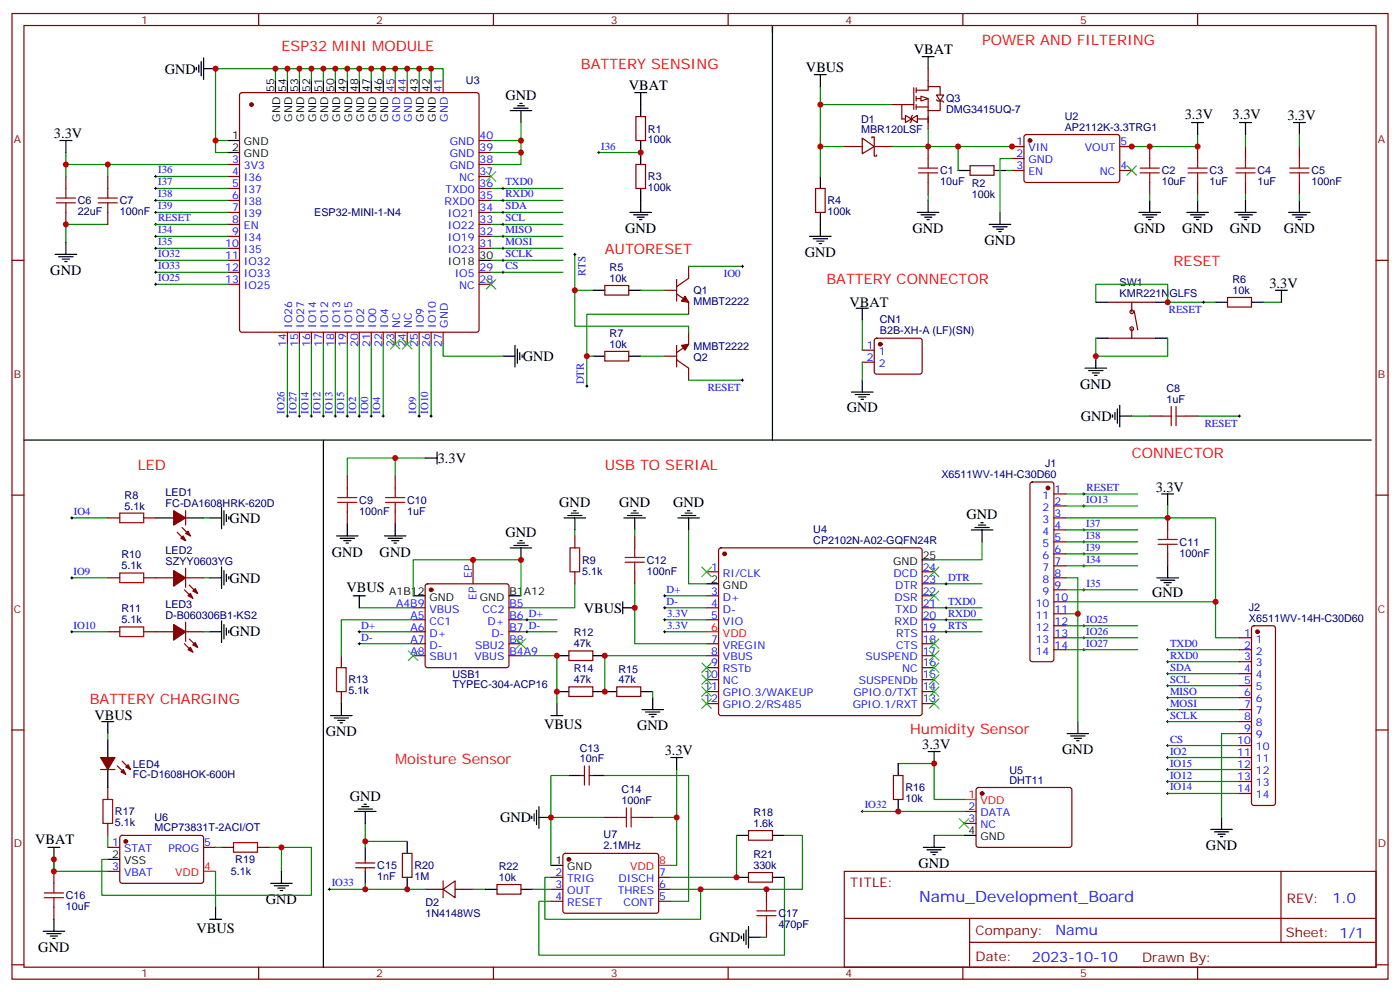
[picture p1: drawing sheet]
<svg xmlns="http://www.w3.org/2000/svg" width="412mm" height="292mm" viewBox="0 0 412 292" stroke-linecap="round" stroke-linejoin="round" font-family="sans-serif">
<g fill="none" stroke="#870000" stroke-width=".35">
<path d="M3.5 4h405.4v284.3h-405.4zM7.1 7.5h398.2v277.3h-398.2zM76.2 4v3.5M145.3 4v3.5M214.5 4v3.5M283.6 4v3.5M352.8 4v3.5M70.8 27.5l.5-.2h69.1l.5 .2 .2 .5v69.1l-.2 .5-.5 .2h-69.1l-.5-.2-.2-.5v-69.1zM116.4 23.7v3.6M119.9 23.7v3.6M130.5 23.7v3.6M187.3 34.3h2.8v7.1h-2.8z"/>
<path d="M262.8 30.8h6.4M265.6 30.8v4.2h1.1M266.7 34l1.8 1-1.8 1.1zM268.5 35l1.7-1v2.1zM268.8 34l-.3 .3v1.4l-.4 .4M269.2 25.9v6.3M269.9 29h3.5v3.6M269.9 26.6h3.5v-1.1h3.5v2.5M269.9 25.9v1.4M269.9 28.3v1.4M269.9 30.8v1.4M269.9 31.5h3.5"/>
<path d="M270.2 35h3.2M273.4 20.2v3.5M273.4 32.6v5.3M275.9 28h2.1l-1.1 1.7zM275.9 29.4l.3 .3h1.4l.4 .4M276.9 29.7v2.9h-3.5M301.9 39.8l.4-.2 27.1 .1 .4 .6v13l-.7 .4h-27l-.5-.7v-12.7zM19.4 52v3.5M31.7 52v3.5M67 48.4h3.6M67 52h3.6M67 55.5h3.6"/>
<path d="M67 59h3.6M141.1 41.4h3.5M141.1 44.9h3.5M141.1 48.4h3.5M141.1 52h3.5M141.1 55.5h3.5M141.1 59h3.5M187.3 48.4h2.8v7.1h-2.8zM240.2 55.5h2.9v7h-2.9zM248.7 43.1h5.3M254 40.7l3.5 2.4-3.5 2.2zM256.8 40.7v-.4h.7v5.7h.7v-.4"/>
<path d="M257.5 43.1h5.3M273.4 43.1v3.6M273.4 53.7v3.6M285.8 48.8h7v2.8h-7zM298.1 43.1h3.5M298.1 46.7h3.5M298.1 50.2h3.5M329.8 43.1h3.6M329.8 50.2h3.6M338.7 43.1v3.6M338.7 53.7v3.6M352.8 43.1v3.6"/>
<path d="M352.8 53.7v3.6M366.9 43.1v3.6M366.9 53.7v3.6M382.8 43.1v3.6M382.8 53.7v3.6M3.5 76.7h3.6M19.4 62.5v3.6M31.7 62.5v3.6M67 76.7h3.6M67 62.5h3.6M67 66.1h3.6M67 69.6h3.6"/>
<path d="M67 73.1h3.6M141.1 62.5h3.5M141.1 66.1h3.5M141.1 69.6h3.5M141.1 73.1h3.5M202.8 78.4v3.6l-3.5 2.4M405.3 76.7h3.6M67 80.2h3.6M67 83.7h3.6M84.7 97.8v3.6M88.2 97.8v3.6M91.7 97.8v3.6"/>
<path d="M95.2 97.8v3.6M98.8 97.8v3.6M102.3 97.8v3.6M105.8 97.8v3.6M109.4 97.8v3.6M112.9 97.8v3.6M116.4 97.8v3.6M119.9 97.8v3.6M123.5 97.8v3.6M127 97.8v3.6M130.5 97.8v3.6M141.1 80.2h3.5"/>
<path d="M141.1 83.7h3.5M178.2 84.1h7v2.8h-7zM195.8 85.5h3.5M199.3 86.5l3.5 2.5v3.5M199.3 82.3v6.4M202.8 97.8v3.6l-3.5 2.4M257.8 99.8l.4-.2h12.7l.5 .2 .2 .5v9.4l-.7 .5-12.9-.1-.5-.6v-9.2zM326.3 89h14.1M326.3 99.6h14.1M333.4 89v2.8M333.4 96.8v2.8M334.1 91.5l1 5.6"/>
<path d="M361.6 87.6h7.1v2.8h-7.1zM178.2 103.5h7v2.8h-7zM195.8 104.9h3.5M199.3 105.9l3.5 2.5v3.5M199.3 101.7v6.4M254 103.1h3.5M254 106.6h3.5M338.7 122.5h3.5M349.2 122.5h3.6M3.5 145.8h3.6M31.7 152.5h3.6M42.3 152.5h3.6"/>
<path d="M52.2 156.7l2.5 2.5M53.6 155.3l2.5 2.5M54.7 150.4v4.2M102.3 140.2v3.5M102.3 150.7v3.6M116.4 140.2v3.5M116.4 150.7v3.6M169.3 157.8v3.5M187 157.8v3.5M303.6 142.1l.5-.2h5.6l.5 .2 .2 .5v51.5l-.2 .5-.5 .2h-5.6l-.5-.2-.2-.5v-51.5zM310.4 152.5h3.6M310.4 145.5h3.6"/>
<path d="M310.4 149h3.6M310.4 156h3.6M310.4 159.6h3.6M344 152.5v3.5M405.3 145.8h3.6M31.7 170.1h3.6M42.3 170.1h8.9M54.3 173.7l2.5 2.4M54.7 167.3v5.7M54.7 170.1h5.3M55.7 172.3l2.5 2.4M121.7 179h3.5"/>
<path d="M125.5 172.1l.4-.2h23.3l.5 .2 .2 .5v23.3l-.2 .5-.5 .2h-23.3l-.5-.2-.2-.5v-23.3zM139.3 164.9v7M149.9 179h3.6M169.3 168.4v3.5M187 168.4v3.5M208.1 168.4h3.6M208.1 175.4h3.6M208.1 179h3.6M211.9 161.5l.5-.2h58.5l.5 .2 .2 .5v48l-.2 .5-.5 .2h-58.5l-.5-.2-.2-.5v-48zM271.6 168.4h3.6M271.6 175.4h3.6M271.6 179h3.6"/>
<path d="M271.6 171.9h3.6M310.4 170.1h3.6M310.4 163.1h3.6M310.4 166.6h3.6M310.4 173.7h3.6M310.4 177.2h3.6M344 163.1v3.5M31.7 186h3.6M42.3 186h8.9M54.3 189.5l2.5 2.5M54.7 186h5.3M54.7 183.2v5.6"/>
<path d="M55.7 188.1l2.5 2.5M100.5 193.1v3.5M121.7 182.5h3.5M121.7 189.5h3.5M121.7 193.1h3.5M121.7 186h3.5M149.9 182.5h3.6M149.9 189.5h3.6M149.9 193.1h3.6M149.9 186h3.6M167.6 191.7h7v2.8h-7zM208.1 182.5h3.6"/>
<path d="M208.1 189.5h3.6M208.1 193.1h3.6M208.1 196.6h3.6M271.6 182.5h3.6M271.6 189.5h3.6M271.6 193.1h3.6M271.6 196.6h3.6M271.6 186h3.6M310.4 180.7h3.6M310.4 184.3h3.6M310.4 187.8h3.6M310.4 191.3h3.6"/>
<path d="M365.1 187.8h3.6M365.1 191.3h3.6M365.1 194.8h3.6M365.1 198.4h3.6M368.9 184.5l.5-.2h5.6l.5 .2 .2 .5v51.5l-.2 .5-.5 .2h-5.6l-.5-.3-.2-.4v-51.5zM3.5 214.9h3.6M100.5 203.7v3.5M167.6 202.2h7v2.9h-7zM181.7 202.2h7v2.9h-7zM208.1 200.1h3.6M208.1 203.7h3.6M208.1 207.2h3.6"/>
<path d="M271.6 200.1h3.6M271.6 203.7h3.6M271.6 207.2h3.6M365.1 201.9h3.6M365.1 205.4h3.6M365.1 209h3.6M365.1 212.5h3.6M365.1 216h3.6M365.1 219.5h3.6M405.3 214.9h3.6M29.6 226.6h4.3M31.7 231.9v3.5"/>
<path d="M34.6 225.5l2.4 2.5M36 224.1l2.5 2.5M171.1 228.4h1.1M172.2 225.5v5.7M173.6 225.5v5.7M173.6 228.4h1M263.2 228.4h2.8v7h-2.8zM284 238.9h3.5M287.7 232.1l.5-.2h27.1l.4 .7v16.5l-.7 .4h-27.1l-.4-.7v-16.2zM365.1 226.6h3.6M365.1 223.1h3.6M365.1 230.1h3.6"/>
<path d="M365.1 233.6h3.6M15.9 256.6v3.5M31.7 249.5h3.6M31.7 256.6h3.6M31.7 242.5v3.5M35.5 246.2l.5-.2h23.5l.5 .7-.1 13-.6 .4-23.6-.1-.4-.6v-12.7zM60 249.5h3.5M65.3 249.5h3.5M75.8 249.5h3.6M104.8 255.5h5.6M104.8 254.1h5.6M107.6 253v1.1"/>
<path d="M107.6 255.5v1.1M118.5 251.3h2.9v7h-2.9zM130.5 259.4v4.9M162.3 258.3h3.5M166 251.5l.5-.2h27.1l.4 .7v16.5l-.7 .4h-27.1l-.4-.7v-16.2zM178.2 240.7h3.5M188.7 240.7h3.6M194 258.3h3.6M220.5 256.9h7v2.9h-7zM220.5 244.6h7v2.8h-7zM248.7 256.6h156.6v28.2h-156.6zM284 242.5h3.5"/>
<path d="M377.3 256.6v20.9M15.9 267.2v3.5M125.2 261.9h5.3M130.5 261.9l3.6-2.5v4.9zM134.1 261.9h5.2M146.4 260.5h7.1v2.8h-7.1zM162.3 261.9h3.5M162.3 265.4h3.5M194 261.9h3.6M194 265.4h3.6M225.8 261.9v3.5M225.8 272.5v3.5"/>
<path d="M248.7 270.4h156.5M285.6 277.5h119.6M285.6 270.4v14.1M3.5 284.1h3.6M76.2 284.8v3.5M145.3 284.8v3.5M214.5 284.8v3.5M283.6 284.8v3.5M352.8 284.8v3.5M405.3 284.1h3.6"/>
<circle cx="333.4" cy="96.8" r=".53"/>
<circle cx="333.4" cy="91.8" r=".53"/>
</g>
<g fill="none" stroke="#000" stroke-width=".35">
<path d="M57.9 19.9v.7M58.6 19.2v2.1M59.3 18.1v4.2M60 17v6.4M227.5 9.6v-1.7v121.7h-220.4M271.6 16.7h3.6M273.4 16.7v3.5M60 20.2h3.5M81.1 23.7v3.6M84.7 23.7v3.6M88.2 23.7v3.6M91.7 23.7v3.6"/>
<path d="M95.2 23.7v3.6M98.8 23.7v3.6M102.3 23.7v3.6M105.8 23.7v3.6M109.4 23.7v3.6M112.9 23.7v3.6M123.5 23.7v3.6M127 23.7v3.6M150.3 32.6h6.3M151.3 31.9h4.3M152.4 31.2h2.1M153.1 30.4h.7"/>
<path d="M153.5 32.6v3.5M187 27.3h3.5M188.7 27.3v7M239.9 22h3.5M241.7 22v3.5M351 36.1h3.5M352.8 36.1v3.5M365.1 36.1h3.6M366.9 36.1v3.5M381 36.1h3.5M382.8 36.1v3.5M17.6 41.4h3.6"/>
<path d="M19.4 41.4v3.5M67 44.9h3.6M67 41.4h3.6M188.7 41.4v7M188.7 55.5v7M241.7 52v3.5M273.4 59v3.5M282.2 50.2h3.6M292.8 50.2h3.5M338.7 59v3.5M352.8 59v3.5M366.9 59v3.5"/>
<path d="M382.8 59v3.5M16.2 74.9h6.4M17.3 75.6h4.2M18.3 76.3h2.2M19 77h.8M19.4 71.4v3.5M141.1 76.7h3.5M185.6 62.5h6.3M186.6 63.3h4.3M187.7 64h2.1M188.4 64.7h.7M238.5 69.6h6.3"/>
<path d="M239.5 70.3h4.3M240.6 71h2.1M241.3 71.7h.7M241.7 62.5v7.1M270.2 62.5h6.4M271.3 63.3h4.2M272.3 64h2.2M273 64.7h.8M291.4 66.1h6.3M292.5 66.8h4.2M293.5 67.5h2.1M294.2 68.2h.7"/>
<path d="M294.6 62.5v3.6M335.5 62.5h6.3M336.5 63.3h4.3M337.6 64h2.1M338.3 64.7h.7M349.6 62.5h6.4M350.7 63.3h4.2M351.7 64h2.1M352.4 64.7h.7M363.7 62.5h6.4M364.8 63.3h4.2M365.8 64h2.1"/>
<path d="M366.5 64.7h.7M379.6 62.5h6.3M380.6 63.3h4.3M381.7 64h2.1M382.4 64.7h.7M174.6 85.5h3.6M185.2 85.5h3.5M252.2 90.8h3.6M254 90.8v3.5M322.8 89h3.5M322.8 99.6h3.5M340.4 89h3.6"/>
<path d="M340.4 99.6h3.6M358.1 89h3.5M368.7 89h3.5M375.7 85.5h3.5M377.5 85.5v3.5M148.2 104.9h3.5M151.7 101.7v6.4M152.4 102.8v4.2M153.1 103.8v2.1M153.8 104.5v.7M174.6 104.9h3.6M185.2 104.9h3.5"/>
<path d="M250.8 115.5h6.4M251.9 116.2h4.2M252.9 116.9h2.2M253.6 117.6h.8M254 111.9v3.6M319.6 108.4h6.4M320.7 109.1h4.2M321.7 109.8h2.1M322.4 110.5h.7M322.8 104.9v3.5M329.8 119.3v6.4M95.2 129.6v155.2"/>
<path d="M125.2 134.9h3.6M128.8 133.1v3.5M227.5 129.6h176.4M327.7 122.2v.7M328.4 121.5v2.1M329.1 120.4v4.2M329.8 122.5h3.6M45.9 152.5h5.3M54.7 152.5h5.3M61.7 152.5h3.6M65.3 149.3v6.4M66 150.4v4.2"/>
<path d="M66.7 151.4v2.2M67.4 152.2v.7M99.1 157.8h6.4M100.2 158.5h4.2M101.2 159.2h2.2M102 159.9h.7M102.3 154.3v3.5M113.2 157.8h6.4M114.3 158.5h4.2M115.4 159.2h2.1M116.1 159.9h.7M116.4 154.3v3.5"/>
<path d="M152.4 159.9h2.1M153.1 159.2h.7M166.2 152.5h6.3M167.2 151.8h4.2M168.3 151.1h2.1M169 150.4h.7M169.3 152.5v3.5M183.8 152.5h6.3M184.9 151.8h4.2M185.9 151.1h2.1M186.6 150.4h.7M187 152.5v3.5"/>
<path d="M199.7 152.5h6.3M200.7 151.8h4.3M201.8 151.1h2.1M202.5 150.4h.7M202.8 152.5v3.5M286.1 156h6.4M287.2 155.3h4.2M288.2 154.6h2.1M288.9 153.9h.7M289.3 156v3.6M342.2 145.5h3.5M344 145.5v3.5"/>
<path d="M61.7 170.1h3.6M65.3 167v6.3M66 168v4.3M66.7 169.1v2.1M67.4 169.8v.7M104.1 175.4h3.5M105.8 175.4v3.6M121.7 175.4h3.5M149.9 175.4h3.6M150.3 161.3h6.3M151.3 160.6h4.3M153.5 161.3v3.6"/>
<path d="M183.4 179h3.6M183.4 177.2v3.5M208.1 171.9h3.6M271.6 164.9h3.6M340.8 170.1h6.3M341.8 170.9h4.3M342.9 171.6h2.1M343.6 172.3h.7M344 166.6v3.5M61.7 186h3.6M65.3 182.8v6.4M66 183.9v4.2"/>
<path d="M66.7 185v2.1M67.4 185.7v.7M164 193.1h3.6M174.6 193.1h3.6M30 212.5h3.5M31.7 212.5v3.5M31.7 217.8v5.3M97.4 210.7h6.3M98.4 211.4h4.3M99.5 212.1h2.1M100.2 212.8h.7M100.5 207.2v3.5"/>
<path d="M162.3 210.7h3.5M164 203.7h3.6M164 207.2v3.5M174.6 203.7h7.1M188.7 203.7h3.6M189.1 209h6.3M190.1 209.7h4.3M191.2 210.4h2.1M191.9 211.1h.7M192.3 205.4v3.6M314.3 216h6.4M315.4 216.7h4.2"/>
<path d="M316.4 217.4h2.2M317.1 218.1h.8M317.5 212.5v3.5M31.7 226.6v5.3M104.4 238.9h6.4M105.5 238.2h4.2M106.5 237.5h2.2M107.2 236.8h.7M107.6 238.9v3.6M157.3 239.6v2.2M158 238.6v4.2M158.7 237.5v6.4"/>
<path d="M167.6 228.4h3.5M174.6 228.4h3.6M197.6 223.1h3.5M199.3 223.1v3.5M264.6 224.8v3.6M264.6 235.4v3.5M273.4 221.3h3.5M275.2 221.3v3.5M14.1 249.5h3.5M15.9 249.5v3.5M31.7 253h3.6M82.9 256.6v3.5"/>
<path d="M107.6 249.5v3.5M107.6 256.6v3.5M119.9 247.8v3.5M119.9 258.3v3.6M156.6 240.3v.8M158.7 240.7h3.6M162.3 254.8h3.5M217 246h3.5M217 258.3h3.5M227.5 246h3.6M227.5 258.3h3.6M272 249.5h6.3"/>
<path d="M273 250.2h4.3M274.1 250.9h2.1M274.8 251.6h.7M275.2 246v3.5M284 246h3.5M356.7 244.2h6.3M357.7 244.9h4.2M358.8 245.6h2.1M359.5 246.3h.7M359.8 240.7v3.5M12.7 274.2h6.3M13.8 274.9h4.2"/>
<path d="M14.8 275.6h2.1M15.5 276.3h.7M15.9 270.7v3.5M61.7 270.7h3.6M63.5 267.2v3.5M79.7 260.1h6.4M80.8 260.8h4.2M81.8 261.5h2.2M82.5 262.2h.8M142.9 261.9h3.5M153.5 261.9h3.5M218.4 275.6v.7"/>
<path d="M219.1 274.9v2.1M219.8 273.9v4.2M220.5 276h3.5M220.5 272.8v6.4"/>
</g>
<g fill="#870000" stroke="#870000" stroke-width=".35">
<path d="M201.8 87.2l1 1.8-2.1-.3z"/>
<path d="M200.7 101.7l2.1-.3-1 1.7z"/>
<path d="M51.2 150.4l3.5 2.1-3.5 2.1z"/>
<path d="M54.7 157.1l.7-.7 .7 1.4z"/>
<path d="M53.3 158.5l.7-.7 .7 1.4z"/>
<path d="M29.6 223.1h4.3l-2.2 3.5z"/>
<path d="M35.6 227.3l.7-.7 .7 1.4z"/>
<path d="M37 225.9l.7-.7 .8 1.4z"/>
<path d="M57.5 173.3l.7 1.4-1.4-.7z"/>
<path d="M56.1 174.7l.7 1.4-1.4-.7z"/>
<path d="M51.2 168l3.5 2.1-3.5 2.5z"/>
<path d="M57.5 189.2l.7 1.4-1.4-.7z"/>
<path d="M56.1 190.6l.7 1.4-1.4-.7z"/>
<path d="M51.2 183.9l3.5 2.1-3.5 2.5z"/>
<circle cx="74.1" cy="30.8" r=".53"/>
<circle cx="259.3" cy="101.4" r=".53"/>
<circle cx="213.4" cy="163.1" r=".53"/>
<circle cx="127" cy="173.7" r=".53"/>
<circle cx="37" cy="247.8" r=".53"/>
<circle cx="289.3" cy="233.6" r=".53"/>
<circle cx="308.7" cy="143.7" r=".53"/>
<circle cx="370.4" cy="186" r=".53"/>
<circle cx="167.6" cy="253" r=".53"/>
<circle cx="303.4" cy="41.4" r=".53"/>
</g>
<g fill="none" stroke="#008700" stroke-width=".35">
<path d="M81.1 20.2v3.5M84.7 20.2v3.5M88.2 20.2v3.5M91.7 20.2v3.5M95.2 20.2v3.5M98.8 20.2v3.5M102.3 20.2v3.5M105.8 20.2v3.5M109.4 20.2v3.5M112.9 20.2v3.5M116.4 20.2v3.5M119.9 20.2v3.5"/>
<path d="M123.5 20.2v3.5M127 20.2v3.5M130.5 23.7v-3.5h-67v21.2h3.5M153.5 36.1v5.3h-8.9M241.7 25.5v5.3M262.8 30.8h-21.1v12.3h7M273.4 37.9v5.2h-10.6M352.8 39.6v3.5h-23M366.9 39.6v3.5M382.8 39.6v3.5M19.4 44.9v3.5h47.6M19.4 48.4v3.6"/>
<path d="M31.7 48.4v3.6M45.9 52h21.1M45.9 55.5h21.1M45.9 59h21.1M63.5 41.4v3.5h3.5M144.6 55.5h21.2M144.6 59h21.2M153.5 41.4v3.5h-8.9M153.5 44.9v3.5h-8.9M176.4 44.9h12.3M241.7 43.1v8.9M273.4 43.1h8.8v7.1"/>
<path d="M273.4 57.3v1.7M282.2 43.1h19.4M296.3 50.2h1.8M298.1 46.7h-3.5v15.8M338.7 57.3v1.7M352.8 57.3v1.7M366.9 57.3v1.7M382.8 57.3v1.7M31.7 66.1h-12.3v5.3M45.9 66.1h21.1M45.9 62.5h21.1M45.9 69.6h21.1"/>
<path d="M45.9 73.1h21.1M45.9 76.7h21.1M144.6 66.1h21.2M144.6 62.5h21.2M144.6 69.6h21.2M144.6 73.1h21.2M144.6 76.7h21.2M169.3 74.9v10.6h5.3M202.8 78.4h15.9M45.9 80.2h21.1M45.9 83.7h21.1M144.6 80.2h21.2"/>
<path d="M169.3 85.5v10.6h33.5v1.7M188.7 85.5h7.1M202.8 92.5h-29.9v12.4h1.7M254 94.3v8.8M322.8 89v-5.3h21.2v5.3h14.1M322.8 99.6v5.3h21.2v-5.3M372.2 89h5.3M84.7 101.4v21.1M88.2 101.4v21.1M91.7 101.4v21.1M95.2 101.4v21.1M98.8 101.4v21.1"/>
<path d="M102.3 101.4v21.1M105.8 101.4v21.1M109.4 101.4v21.1M112.9 101.4v21.1M123.5 101.4v21.1M127 101.4v21.1M130.5 101.4v3.5h17.7M172.9 104.9v8.8M188.7 104.9h7.1M202.8 111.9h15.9M254 106.6v5.3M116.4 134.9h-14.1v5.3"/>
<path d="M125.2 134.9h-8.8v5.3M333.4 122.5h5.3M352.8 122.5h12.3M21.2 152.5h10.5M60 152.5h1.7M169.3 156v1.8M187 156v1.8M202.8 156v15.9h5.3M289.3 159.6v5.3h-14.1M314 152.5h30M314 156h21.1M314 159.6h21.1"/>
<path d="M314 145.5h21.1M314 149h21.1M344 149v3.5h14.1v35.3h7M21.2 170.1h10.5M60 170.1h1.7M105.8 179h15.9M121.7 175.4v-10.5h31.8v10.5M169.3 171.9v7.1h-15.8M187 171.9v17.6h21.1M195.8 179h12.3M195.8 175.4h12.3M275.2 171.9h14.1"/>
<path d="M275.2 179h14.1M314 170.1h3.5v42.4M314 166.6h21.1M314 163.1h21.1M314 173.7h21.1M314 177.2h44.1M21.2 186h10.5M60 186h1.7M105.8 186h15.9M105.8 189.5h15.9M121.7 182.5h-21.2v10.6M153.5 193.1h10.5v14.1"/>
<path d="M153.5 182.5h10.5M153.5 186h10.5M195.8 182.5h12.3M195.8 186h12.3M208.1 193.1h-29.9v10.6M275.2 182.5h14.1M275.2 186h14.1M314 184.3h21.1M314 191.3h21.1M314 187.8h21.1M314 180.7h3.5M344 191.3h21.1"/>
<path d="M344 198.4h21.1M344 194.8h21.1M31.7 216v1.8M192.3 203.7v1.7M344 219.5h21.1M344 212.5h21.1M344 209h21.1M344 205.4h21.1M344 201.9h21.1M365.1 216h-5.3v24.7M167.6 228.4h-5.3v26.4M178.2 228.4h24.6v37h-5.2"/>
<path d="M199.3 226.6v28.2h-1.7M254 238.9h30M264.6 224.8h10.6v10.6h8.8M344 226.6h21.1M344 230.1h21.1M344 233.6h21.1M344 223.1h21.1M15.9 256.6v-3.6v3.6h15.8M31.7 246v3.5M63.5 256.6v10.6M63.5 249.5h1.8M79.4 249.5h3.5v7.1"/>
<path d="M82.9 249.5h8.8v14.1h-61.7v-10.6h1.7M107.6 242.5v5.3M119.9 247.8h-12.3v1.7M162.3 258.3h-1.8v12.4h45.9v-8.8M162.3 240.7h15.9M192.3 240.7h7M217 246v12.3h-19.4M231.1 246h5.3v15.9h-38.8M231.1 258.3v23h-72.4v-15.9h3.6M275.2 246h8.8M97 261.9h10.6M107.6 260.1v1.8h17.6"/>
<path d="M139.3 261.9h3.6M157 261.9h5.3M224 276h1.8"/>
</g>
<g fill="none" stroke="#000" stroke-width=".29">
<path d="M45.5 52h.7M45.5 55.5h.7M45.5 59h.7M45.9 51.6v.7M45.9 55.1v.7M45.9 58.7v.7M147.8 55.5h.7M147.8 59h.7M148.2 55.1v.7M148.2 58.7v.7M176 44.9h.7M176.4 44.6v.7"/>
<path d="M45.5 66.1h.7M45.5 62.5h.7M45.5 69.6h.7M45.5 73.1h.7M45.5 76.7h.7M45.9 62.2v.7M45.9 65.7v.7M45.9 69.3v.7M45.9 72.8v.7M45.9 76.3v.7M45.9 79.8v.7M147.8 66.1h.7"/>
<path d="M147.8 62.5h.7M147.8 69.6h.7M147.8 73.1h.7M147.8 76.7h.7M148.2 62.2v.7M148.2 65.7v.7M148.2 69.3v.7M148.2 72.8v.7M148.2 76.3v.7M148.2 79.8v.7M169 74.9h.7M169.3 74.5v.7"/>
<path d="M218.4 78.4h.7M218.7 78.1v.7M45.5 80.2h.7M45.5 83.7h.7M45.9 83.4v.7M147.8 80.2h.7M354.2 89h.7M354.5 88.7v.7M172.5 113.7h.7M172.9 113.3v.8M218.4 111.9h.7M218.7 111.6v.7"/>
<path d="M84.3 122.5h.7M84.7 122.2v.7M87.8 122.5h.7M88.2 122.2v.7M91.4 122.5h.7M91.7 122.2v.7M94.9 122.5h.7M95.2 122.2v.7M98.4 122.5h.7M98.8 122.2v.7M102 122.5h.7M102.3 122.2v.7"/>
<path d="M105.5 122.5h.7M105.8 122.2v.7M109 122.5h.7M109.4 122.2v.7M112.5 122.5h.7M112.9 122.2v.7M123.1 122.5h.7M123.5 122.2v.7M126.6 122.5h.8M127 122.2v.7M364.8 122.5h.7M365.1 122.2v.7"/>
<path d="M20.8 152.5h.7M21.2 152.2v.7M318.9 156h.7M318.9 159.6h.7M318.9 145.5h.7M318.9 149h.7M319.3 145.1v.7M319.3 148.6v.7M319.3 155.7v.7M319.3 159.2v.7M20.8 170.1h.7M21.2 169.8v.7"/>
<path d="M195.4 179h.7M195.4 175.4h.7M195.8 175.1v.7M195.8 178.6v.7M278.3 171.9h.7M278.3 179h.7M278.7 171.6v.7M278.7 178.6v.7M318.9 166.6h.7M318.9 163.1h.7M318.9 173.7h.7M319.3 162.7v.7"/>
<path d="M319.3 166.3v.7M319.3 173.3v.7M20.8 186h.7M21.2 185.7v.7M105.5 186h.7M105.5 189.5h.7M105.8 185.7v.7M105.8 189.2v.7M154.9 182.5h.7M154.9 186h.7M155.2 182.1v.7M155.2 185.7v.7"/>
<path d="M195.4 182.5h.7M195.4 186h.7M195.8 182.1v.7M195.8 185.7v.7M278.3 182.5h.7M278.3 186h.7M278.7 182.1v.7M278.7 185.7v.7M318.9 184.3h.7M318.9 187.8h.7M318.9 191.3h.7M319.3 183.9v.7"/>
<path d="M319.3 187.4v.7M319.3 191v.7M343.6 191.3h.7M343.6 194.8h.7M343.6 198.4h.7M344 191v.7M344 194.5v.7M344 198v.7M343.6 201.9h.7M343.6 205.4h.7M343.6 209h.7M343.6 212.5h.7"/>
<path d="M343.6 219.5h.7M344 201.5v.7M344 205.1v.7M344 208.6v.7M344 212.1v.7M344 219.2v.7M253.6 238.9h.8M254 238.6v.7M343.6 223.1h.7M343.6 226.6h.7M343.6 230.1h.7M343.6 233.6h.7"/>
<path d="M344 222.7v.7M344 226.2v.7M344 229.8v.7M344 233.3v.7M96.7 261.9h.7M97 261.5v.7"/>
</g>
<g fill="none" stroke="#3c3" stroke-width=".35">
<path d="M143.2 50.6l2.8 2.8M146 50.6l-2.8 2.8M332 48.8l2.8 2.8M334.8 48.8l-2.8 2.8M115 99.9l2.8 2.9M117.8 99.9l-2.8 2.9M118.5 99.9l2.9 2.9M121.4 99.9l-2.9 2.9M143.2 82.3l2.8 2.8M146 82.3l-2.8 2.8M206.7 167l2.8 2.8M209.5 167l-2.8 2.8"/>
<path d="M273.8 167l2.8 2.8M273.8 174l2.8 2.8M276.6 167l-2.8 2.8M276.6 174l-2.8 2.8M120.3 191.7l2.8 2.8M123.1 191.7l-2.8 2.8M152 188.1l2.9 2.9M154.9 188.1l-2.9 2.9M206.7 195.2l2.8 2.8M206.7 198.7l2.8 2.8M209.5 195.2l-2.8 2.8M209.5 198.7l-2.8 2.8"/>
<path d="M273.8 188.1l2.8 2.9M273.8 191.7l2.8 2.8M273.8 195.2l2.8 2.8M273.8 198.7l2.8 2.8M276.6 188.1l-2.8 2.9M276.6 191.7l-2.8 2.8M276.6 195.2l-2.8 2.8M276.6 198.7l-2.8 2.8M206.7 202.2l2.8 2.9M206.7 205.8l2.8 2.8M209.5 202.2l-2.8 2.9M209.5 205.8l-2.8 2.8"/>
<path d="M273.8 202.2l2.8 2.9M273.8 205.8l2.8 2.8M276.6 202.2l-2.8 2.9M276.6 205.8l-2.8 2.8M282.6 241.1l2.8 2.8M285.4 241.1l-2.8 2.8"/>
</g>
<g fill="none" stroke="#a10000" stroke-width=".35">
<path d="M16.6 59.7h5.6M16.6 58.3h5.6M19.4 55.5v2.8M19.4 59.7v2.8M28.9 59.7h5.7M28.9 58.3h5.7M31.7 55.5v2.8M31.7 59.7v2.8M270.6 49.5h5.6M270.6 50.9h5.6M273.4 46.7v2.8M273.4 50.9v2.8"/>
<path d="M335.8 49.5h5.7M335.8 50.9h5.7M338.7 46.7v2.8M338.7 50.9v2.8M350 49.5h5.6M350 50.9h5.6M352.8 46.7v2.8M352.8 50.9v2.8M364.1 49.5h5.6M364.1 50.9h5.6M366.9 46.7v2.8M366.9 50.9v2.8"/>
<path d="M379.9 49.5h5.7M379.9 50.9h5.7M382.8 46.7v2.8M382.8 50.9v2.8M345 119.7v5.6M346.4 119.7v5.6M342.2 122.5h2.8M346.4 122.5h2.8M35.3 151.1h7v2.8h-7zM99.5 147.9h5.6M99.5 146.5h5.6M102.3 143.7v2.8"/>
<path d="M102.3 147.9v2.8M113.6 147.9h5.6M113.6 146.5h5.6M116.4 143.7v2.8M116.4 147.9v2.8M341.1 158.9h5.7M344 156v2.9M35.3 168.7h7v2.9h-7zM167.9 161.3h2.8v7.1h-2.8zM184.1 164.1h5.7M184.1 165.6h5.7M187 161.3v2.8"/>
<path d="M187 165.6v2.8M341.1 160.3h5.7M344 160.3v2.8M35.3 184.6h7v2.8h-7zM99.1 196.6h2.9v7.1h-2.9zM30.3 235.4h2.9v7.1h-2.9zM184.5 237.9v5.6M185.9 237.9v5.6M68.8 248.1h7v2.8h-7zM181.7 240.7h2.8M185.9 240.7h2.8M13.1 262.9h5.6"/>
<path d="M13.1 264.3h5.6M15.9 260.1v2.8M15.9 264.3v2.9M223 269.6h5.6M223 268.2h5.6M225.8 265.4v2.8M225.8 269.6v2.9"/>
</g>
<path d="M208.1 186h3.6M284 235.4h3.5M60 256.6h3.5M194 254.8h3.6" fill="none" stroke="#f00" stroke-width=".35"/>
<path d="M271.3 28.3l2.1 .7-2.1 .7z" fill="#fff" stroke="#870000" stroke-width=".35"/>
<path d="M273.4 23.7v1.8" fill="none" stroke="#870000" stroke-width=".35"/>
<g fill="#c00">
<circle cx="63.5" cy="41.4" r=".88"/>
<circle cx="153.5" cy="41.4" r=".88"/>
<circle cx="153.5" cy="44.9" r=".88"/>
<circle cx="63.5" cy="20.2" r=".88"/>
<circle cx="127" cy="20.2" r=".88"/>
<circle cx="123.5" cy="20.2" r=".88"/>
<circle cx="119.9" cy="20.2" r=".88"/>
<circle cx="116.4" cy="20.2" r=".88"/>
<circle cx="112.9" cy="20.2" r=".88"/>
<circle cx="109.4" cy="20.2" r=".88"/>
<circle cx="105.8" cy="20.2" r=".88"/>
<circle cx="102.3" cy="20.2" r=".88"/>
<circle cx="98.8" cy="20.2" r=".88"/>
<circle cx="95.3" cy="20.2" r=".88"/>
<circle cx="91.7" cy="20.2" r=".88"/>
<circle cx="88.2" cy="20.2" r=".88"/>
<circle cx="84.7" cy="20.2" r=".88"/>
<circle cx="81.1" cy="20.2" r=".88"/>
<circle cx="188.7" cy="44.9" r=".88"/>
<circle cx="19.4" cy="66.1" r=".88"/>
<circle cx="338.7" cy="43.1" r=".88"/>
<circle cx="241.7" cy="30.8" r=".88"/>
<circle cx="273.4" cy="43.1" r=".88"/>
<circle cx="344" cy="89" r=".88"/>
<circle cx="322.8" cy="104.9" r=".88"/>
<circle cx="169.3" cy="85.5" r=".88"/>
<circle cx="172.9" cy="104.9" r=".88"/>
<circle cx="164" cy="193.1" r=".88"/>
<circle cx="178.2" cy="193.1" r=".88"/>
<circle cx="164" cy="203.7" r=".88"/>
<circle cx="116.4" cy="134.9" r=".88"/>
<circle cx="352.8" cy="43.1" r=".88"/>
<circle cx="15.9" cy="256.6" r=".88"/>
<circle cx="15.9" cy="253" r=".88"/>
<circle cx="153.5" cy="164.9" r=".88"/>
<circle cx="139.3" cy="164.9" r=".88"/>
<circle cx="264.6" cy="238.9" r=".88"/>
<circle cx="275.2" cy="224.8" r=".88"/>
<circle cx="241.7" cy="43.1" r=".88"/>
<circle cx="344" cy="152.5" r=".88"/>
<circle cx="358.1" cy="177.2" r=".88"/>
<circle cx="178.2" cy="203.7" r=".88"/>
<circle cx="31.8" cy="48.4" r=".88"/>
<circle cx="19.4" cy="48.4" r=".88"/>
<circle cx="107.6" cy="247.8" r=".88"/>
<circle cx="107.6" cy="261.9" r=".88"/>
<circle cx="119.9" cy="261.9" r=".88"/>
<circle cx="162.3" cy="240.7" r=".88"/>
<circle cx="199.3" cy="240.7" r=".88"/>
<circle cx="217" cy="258.3" r=".88"/>
<circle cx="206.4" cy="261.9" r=".88"/>
<circle cx="317.5" cy="180.7" r=".88"/>
<circle cx="298.1" cy="43.1" r=".88"/>
<circle cx="333.4" cy="43.1" r=".88"/>
<circle cx="187" cy="179" r=".88"/>
<circle cx="225.8" cy="261.9" r=".88"/>
<circle cx="282.2" cy="43.1" r=".88"/>
<circle cx="82.9" cy="249.5" r=".88"/>
</g>
<text font-size="4.6" fill="#00f" x="270.8" y="265.6">Namu_Development_Board</text>
<g font-size="4.2" fill="#f00">
<text x="82.9" y="14.9">ESP32 MINI MODULE</text>
<text x="289.3" y="13.2">POWER AND FILTERING</text>
<text x="171.1" y="20.2">BATTERY SENSING</text>
<text x="178.2" y="74.9">AUTORESET</text>
<text x="243.4" y="83.7">BATTERY CONNECTOR</text>
<text x="345.7" y="78.4">RESET</text>
<text x="333.4" y="134.9">CONNECTOR</text>
<text x="40.6" y="138.4">LED</text>
<text x="178.2" y="138.4">USB TO SERIAL</text>
<text x="26.5" y="207.2">BATTERY CHARGING</text>
<text x="268.1" y="216">Humidity Sensor</text>
<text x="116.4" y="224.8">Moisture Sensor</text>
</g>
<g font-size="4.2">
<text x="269.2" y="16">VBAT</text>
<text x="48.5" y="21.6">GND</text>
<text x="237.4" y="21.3">VBUS</text>
<text x="148.9" y="29.4">GND</text>
<text x="185.2" y="26.6">VBAT</text>
<text x="349" y="35">3.3V</text>
<text x="363.1" y="35">3.3V</text>
<text x="379.2" y="35.4">3.3V</text>
<text x="15.9" y="40.7">3.3V</text>
<text x="184.1" y="68.5">GND</text>
<text x="268.8" y="68.5">GND</text>
<text x="334.1" y="68.5">GND</text>
<text x="348.2" y="68.5">GND</text>
<text x="362.3" y="68.6">GND</text>
<text x="378.2" y="68.6">GND</text>
<text x="237.1" y="75.6">GND</text>
<text x="290" y="72.1">GND</text>
<text x="14.8" y="80.9">GND</text>
<text x="373.9" y="84.8">3.3V</text>
<text x="250.2" y="90.4">VBAT</text>
<text x="154" y="106.3">GND</text>
<text x="318.2" y="114.4">GND</text>
<text x="249.4" y="121.5">GND</text>
<text x="318.4" y="124">GND</text>
<text x="128.9" y="136.3">3.3V</text>
<text x="164.7" y="149.3">GND</text>
<text x="182.4" y="149.3">GND</text>
<text x="198.3" y="149.3">GND</text>
<text x="340.4" y="144.7">3.3V</text>
<text x="67.6" y="153.9">GND</text>
<text x="284.7" y="152.8">GND</text>
<text x="148.9" y="158.1">GND</text>
<text x="97.7" y="163.9">GND</text>
<text x="111.8" y="163.9">GND</text>
<text x="67.6" y="171.5">GND</text>
<text x="102" y="174.3">VBUS</text>
<text x="339.4" y="175.8">GND</text>
<text x="172" y="180.4">VBUS</text>
<text x="67.6" y="187.4">GND</text>
<text x="27.9" y="212.1">VBUS</text>
<text x="160.3" y="214.7">VBUS</text>
<text x="187.7" y="215">GND</text>
<text x="96" y="216.8">GND</text>
<text x="271.6" y="220.6">3.3V</text>
<text x="195.8" y="222.4">3.3V</text>
<text x="312.9" y="222.1">GND</text>
<text x="103" y="235.8">GND</text>
<text x="147.3" y="242.1">GND</text>
<text x="10.3" y="248.4">VBAT</text>
<text x="355.2" y="250.3">GND</text>
<text x="270.6" y="255.5">GND</text>
<text x="78.3" y="266.1">GND</text>
<text x="57.9" y="274.6">VBUS</text>
<text x="11.3" y="280.2">GND</text>
<text x="209" y="277.4">GND</text>
</g>
<g font-size="4.2" fill="#00f">
<text x="392.5" y="265.8">1.0</text>
<text x="310.9" y="275.4">Namu</text>
<text x="304" y="283.2">2023-10-10</text>
</g>
<g font-size="3.9" fill="#800">
<text x="250.5" y="261.2">TITLE:</text>
<text x="379.1" y="265.8">REV:</text>
<text x="287.4" y="275.4">Company:</text>
<text x="378.7" y="276">Sheet: 1/1</text>
<text x="287.4" y="283">Date:</text>
<text x="336.4" y="283.1">Drawn By:</text>
</g>
<g font-size="3.2" fill="#800">
<text x="41.6" y="7">1</text>
<text x="110.8" y="7">2</text>
<text x="179.9" y="7">3</text>
<text x="249.1" y="7">4</text>
<text x="318.2" y="7">5</text>
<text x="4.1" y="42.1">A</text>
<text x="405.9" y="42.1">A</text>
<text x="4.1" y="111.2">B</text>
<text x="405.9" y="111.2">B</text>
<text x="4.1" y="180.4">C</text>
<text x="405.9" y="180.4">C</text>
<text x="4.1" y="249.5">D</text>
<text x="405.9" y="249.5">D</text>
<text x="41.6" y="287.8">1</text>
<text x="110.8" y="287.8">2</text>
<text x="179.9" y="287.8">3</text>
<text x="249.1" y="287.8">4</text>
<text x="318.2" y="287.8">5</text>
</g>
<g font-size="3.2">
<text x="80.8" y="27.1" transform="rotate(-90 80.8 27.1)">55</text>
<text x="84.3" y="27.1" transform="rotate(-90 84.3 27.1)">54</text>
<text x="87.8" y="27.1" transform="rotate(-90 87.8 27.1)">53</text>
<text x="91.4" y="27.1" transform="rotate(-90 91.4 27.1)">52</text>
<text x="94.9" y="27.1" transform="rotate(-90 94.9 27.1)">51</text>
<text x="98.4" y="27.1" transform="rotate(-90 98.4 27.1)">50</text>
<text x="102" y="27.1" transform="rotate(-90 102 27.1)">49</text>
<text x="105.5" y="27.1" transform="rotate(-90 105.5 27.1)">48</text>
<text x="109" y="27.1" transform="rotate(-90 109 27.1)">47</text>
<text x="112.5" y="27.1" transform="rotate(-90 112.5 27.1)">46</text>
<text x="123.1" y="27.1" transform="rotate(-90 123.1 27.1)">43</text>
<text x="126.6" y="27.1" transform="rotate(-90 126.6 27.1)">42</text>
<text x="82.5" y="35.9" transform="rotate(-90 82.5 35.9)">GND</text>
<text x="86.1" y="35.9" transform="rotate(-90 86.1 35.9)">GND</text>
<text x="89.6" y="35.9" transform="rotate(-90 89.6 35.9)">GND</text>
<text x="93.1" y="35.9" transform="rotate(-90 93.1 35.9)">GND</text>
<text x="96.7" y="35.9" transform="rotate(-90 96.7 35.9)">GND</text>
<text x="100.2" y="35.9" transform="rotate(-90 100.2 35.9)">GND</text>
<text x="103.7" y="35.9" transform="rotate(-90 103.7 35.9)">GND</text>
<text x="107.2" y="35.9" transform="rotate(-90 107.2 35.9)">GND</text>
<text x="110.8" y="35.9" transform="rotate(-90 110.8 35.9)">GND</text>
<text x="114.3" y="35.9" transform="rotate(-90 114.3 35.9)">GND</text>
<text x="124.9" y="35.9" transform="rotate(-90 124.9 35.9)">GND</text>
<text x="128.4" y="35.9" transform="rotate(-90 128.4 35.9)">GND</text>
<text x="68.4" y="41">1</text>
<text x="68.4" y="44.6">2</text>
<text x="71.9" y="46.3">GND</text>
<text x="71.9" y="42.8">GND</text>
<text x="141.3" y="76.3">30</text>
<text x="131.9" y="78.1">IO18</text>
<text x="263.1" y="166.3">GND</text>
<text x="271.8" y="164.5">25</text>
<text x="209.5" y="171.6">2</text>
<text x="213" y="173.3">GND</text>
<text x="114.7" y="175.1">A1B12</text>
<text x="126.5" y="176.8">GND</text>
<text x="141.3" y="176.8">GND</text>
<text x="150.1" y="175.1">B1A12</text>
<text x="285.3" y="245.6">4</text>
<text x="288.8" y="247.4">GND</text>
<text x="33.1" y="252.7">2</text>
<text x="36.6" y="254.5">VSS</text>
<text x="163.6" y="254.5">1</text>
<text x="167.1" y="256.2">GND</text>
</g>
<g font-size="3.2" fill="#00f">
<text x="116.1" y="27.1" transform="rotate(-90 116.1 27.1)">45</text>
<text x="119.6" y="27.1" transform="rotate(-90 119.6 27.1)">44</text>
<text x="130.2" y="27.1" transform="rotate(-90 130.2 27.1)">41</text>
<text x="117.8" y="35.9" transform="rotate(-90 117.8 35.9)">GND</text>
<text x="121.4" y="35.9" transform="rotate(-90 121.4 35.9)">GND</text>
<text x="131.9" y="35.9" transform="rotate(-90 131.9 35.9)">GND</text>
<text x="141.3" y="41">40</text>
<text x="132.5" y="42.8">GND</text>
<text x="132.5" y="46.3">GND</text>
<text x="141.3" y="44.6">39</text>
<text x="177.1" y="44">I36</text>
<text x="299.4" y="42.8">1</text>
<text x="299.4" y="46.3">2</text>
<text x="302.9" y="44.6">VIN</text>
<text x="319.6" y="44.6">VOUT</text>
<text x="330" y="42.8">5</text>
<text x="46.6" y="51.1">I36</text>
<text x="68.4" y="51.6">4</text>
<text x="68.4" y="48.1">3</text>
<text x="71.9" y="53.4">I36</text>
<text x="71.9" y="49.8">3V3</text>
<text x="132.5" y="49.8">GND</text>
<text x="135.2" y="53.4">NC</text>
<text x="141.3" y="48.1">38</text>
<text x="141.3" y="51.6">37</text>
<text x="299.4" y="49.8">3</text>
<text x="302.9" y="48.1">GND</text>
<text x="302.9" y="51.6">EN</text>
<text x="324" y="51.6">NC</text>
<text x="330" y="49.8">4</text>
<text x="46.6" y="54.6">I37</text>
<text x="46.6" y="58.1">I38</text>
<text x="68.4" y="58.7">6</text>
<text x="68.4" y="55.1">5</text>
<text x="71.9" y="56.9">I37</text>
<text x="131.2" y="56.9">TXD0</text>
<text x="141.3" y="55.1">36</text>
<text x="141.3" y="58.7">35</text>
<text x="148.9" y="54.6">TXD0</text>
<text x="148.9" y="58.1">RXD0</text>
<text x="46.6" y="65.2">RESET</text>
<text x="46.6" y="61.7">I39</text>
<text x="68.4" y="65.7">8</text>
<text x="68.4" y="62.2">7</text>
<text x="71.9" y="64">I39</text>
<text x="71.9" y="60.4">I38</text>
<text x="131" y="60.4">RXD0</text>
<text x="131.9" y="64">IO21</text>
<text x="141.3" y="62.2">34</text>
<text x="141.3" y="65.7">33</text>
<text x="148.9" y="65.2">SCL</text>
<text x="148.9" y="61.7">SDA</text>
<text x="46.6" y="68.7">I34</text>
<text x="68.4" y="69.3">9</text>
<text x="71.9" y="71">I34</text>
<text x="71.9" y="67.5">EN</text>
<text x="131.9" y="67.5">IO22</text>
<text x="131.9" y="71">IO19</text>
<text x="141.3" y="69.3">32</text>
<text x="148.9" y="68.7">MISO</text>
<text x="46.6" y="72.2">I35</text>
<text x="46.6" y="75.8">IO32</text>
<text x="66.3" y="76.3">11</text>
<text x="66.3" y="72.8">10</text>
<text x="71.9" y="74.5">I35</text>
<text x="131.9" y="74.5">IO23</text>
<text x="141.3" y="72.8">31</text>
<text x="148.9" y="75.8">SCLK</text>
<text x="148.9" y="72.2">MOSI</text>
<text x="46.6" y="79.3">IO33</text>
<text x="46.6" y="82.8">IO25</text>
<text x="66.3" y="83.4">13</text>
<text x="66.3" y="79.8">12</text>
<text x="71.9" y="81.6">IO33</text>
<text x="71.9" y="78.1">IO32</text>
<text x="134" y="81.6">IO5</text>
<text x="141.3" y="79.8">29</text>
<text x="141.3" y="83.4">28</text>
<text x="148.9" y="79.3">CS</text>
<text x="172.4" y="81.2" transform="rotate(-90 172.4 81.2)">RTS</text>
<text x="213.2" y="81.5">IO0</text>
<text x="71.9" y="85.1">IO25</text>
<text x="135.2" y="85.1">NC</text>
<text x="344.3" y="92.1">RESET</text>
<text x="86.1" y="96.5" transform="rotate(-90 86.1 96.5)">IO26</text>
<text x="89.6" y="96.5" transform="rotate(-90 89.6 96.5)">IO27</text>
<text x="93.1" y="96.5" transform="rotate(-90 93.1 96.5)">IO14</text>
<text x="96.7" y="96.5" transform="rotate(-90 96.7 96.5)">IO12</text>
<text x="100.2" y="96.5" transform="rotate(-90 100.2 96.5)">IO13</text>
<text x="103.7" y="96.5" transform="rotate(-90 103.7 96.5)">IO15</text>
<text x="107.2" y="96.5" transform="rotate(-90 107.2 96.5)">IO2</text>
<text x="110.8" y="96.5" transform="rotate(-90 110.8 96.5)">IO0</text>
<text x="114.3" y="96.5" transform="rotate(-90 114.3 96.5)">IO4</text>
<text x="117.8" y="96.5" transform="rotate(-90 117.8 96.5)">NC</text>
<text x="121.4" y="96.5" transform="rotate(-90 121.4 96.5)">NC</text>
<text x="124.9" y="96.5" transform="rotate(-90 124.9 96.5)">IO9</text>
<text x="128.4" y="96.5" transform="rotate(-90 128.4 96.5)">IO10</text>
<text x="131.9" y="96.5" transform="rotate(-90 131.9 96.5)">GND</text>
<text x="84.3" y="102" transform="rotate(-90 84.3 102)">14</text>
<text x="87.8" y="102" transform="rotate(-90 87.8 102)">15</text>
<text x="91.4" y="102" transform="rotate(-90 91.4 102)">16</text>
<text x="94.9" y="102" transform="rotate(-90 94.9 102)">17</text>
<text x="98.4" y="102" transform="rotate(-90 98.4 102)">18</text>
<text x="102" y="102" transform="rotate(-90 102 102)">19</text>
<text x="105.5" y="102" transform="rotate(-90 105.5 102)">20</text>
<text x="109" y="102" transform="rotate(-90 109 102)">21</text>
<text x="112.5" y="102" transform="rotate(-90 112.5 102)">22</text>
<text x="116.1" y="102" transform="rotate(-90 116.1 102)">23</text>
<text x="119.6" y="102" transform="rotate(-90 119.6 102)">24</text>
<text x="123.1" y="102" transform="rotate(-90 123.1 102)">25</text>
<text x="126.6" y="102" transform="rotate(-90 126.6 102)">26</text>
<text x="130.2" y="102" transform="rotate(-90 130.2 102)">27</text>
<text x="255.3" y="102.8">1</text>
<text x="255.3" y="106.3">2</text>
<text x="258.8" y="104.5">1</text>
<text x="172" y="113.2" transform="rotate(-90 172 113.2)">DTR</text>
<text x="258.8" y="108.1">2</text>
<text x="208.5" y="115">RESET</text>
<text x="83.8" y="121.8" transform="rotate(-90 83.8 121.8)">IO26</text>
<text x="87.3" y="121.8" transform="rotate(-90 87.3 121.8)">IO27</text>
<text x="90.8" y="121.8" transform="rotate(-90 90.8 121.8)">IO14</text>
<text x="94.4" y="121.8" transform="rotate(-90 94.4 121.8)">IO12</text>
<text x="97.9" y="121.8" transform="rotate(-90 97.9 121.8)">IO13</text>
<text x="101.4" y="121.8" transform="rotate(-90 101.4 121.8)">IO15</text>
<text x="105" y="121.8" transform="rotate(-90 105 121.8)">IO2</text>
<text x="108.5" y="121.8" transform="rotate(-90 108.5 121.8)">IO0</text>
<text x="112" y="121.8" transform="rotate(-90 112 121.8)">IO4</text>
<text x="122.6" y="121.8" transform="rotate(-90 122.6 121.8)">IO9</text>
<text x="126.1" y="121.8" transform="rotate(-90 126.1 121.8)">IO10</text>
<text x="354.9" y="125.6">RESET</text>
<text x="307.1" y="146.9">1</text>
<text x="310.6" y="145.1">1</text>
<text x="310.6" y="148.6">2</text>
<text x="320" y="148.1">IO13</text>
<text x="320.1" y="144.5">RESET</text>
<text x="21.7" y="151.6">IO4</text>
<text x="307.1" y="150.4">2</text>
<text x="307.1" y="153.9">3</text>
<text x="310.6" y="152.2">3</text>
<text x="310.6" y="155.7">4</text>
<text x="320" y="155.1">I37</text>
<text x="307.1" y="157.4">4</text>
<text x="307.1" y="161">5</text>
<text x="310.6" y="159.2">5</text>
<text x="320" y="158.6">I38</text>
<text x="307.1" y="164.5">6</text>
<text x="310.6" y="162.7">6</text>
<text x="310.6" y="166.3">7</text>
<text x="320" y="162.1">I39</text>
<text x="320.1" y="165.7">I34</text>
<text x="21.6" y="169.3">IO9</text>
<text x="139" y="170.1" transform="rotate(-90 139 170.1)">EP</text>
<text x="209.5" y="168">1</text>
<text x="213" y="169.8">RI/CLK</text>
<text x="263.2" y="169.8">DCD</text>
<text x="263.7" y="173.3">DTR</text>
<text x="271.8" y="171.6">23</text>
<text x="271.8" y="168">24</text>
<text x="279.3" y="171">DTR</text>
<text x="307.1" y="168">7</text>
<text x="307.1" y="171.6">8</text>
<text x="310.6" y="169.8">8</text>
<text x="310.6" y="173.3">9</text>
<text x="320.1" y="172.7">I35</text>
<text x="116.7" y="178.6">A4B9</text>
<text x="140.4" y="176.5" transform="rotate(-90 140.4 176.5)">EP</text>
<text x="150.1" y="178.6">B5</text>
<text x="196.4" y="174.6">D+</text>
<text x="196.4" y="178.1">D-</text>
<text x="209.5" y="175.1">3</text>
<text x="209.5" y="178.6">4</text>
<text x="213" y="176.8">D+</text>
<text x="263.5" y="176.8">DSR</text>
<text x="271.8" y="178.6">21</text>
<text x="271.8" y="175.1">22</text>
<text x="279.3" y="178.1">TXD0</text>
<text x="305.1" y="178.6">10</text>
<text x="307.1" y="175.1">9</text>
<text x="310.6" y="176.8">10</text>
<text x="21.6" y="185.2">IO10</text>
<text x="106.4" y="185.1">D+</text>
<text x="120.9" y="182.1">A5</text>
<text x="120.9" y="185.7">A6</text>
<text x="126.5" y="180.4">VBUS</text>
<text x="126.5" y="183.9">CC1</text>
<text x="142.2" y="180.4">CC2</text>
<text x="143.6" y="183.9">D+</text>
<text x="150.1" y="185.7">B7 D-</text>
<text x="150.1" y="182.1">B6 D+</text>
<text x="196.5" y="181.6">3.3V</text>
<text x="196.5" y="185.1">3.3V</text>
<text x="209.5" y="182.1">5</text>
<text x="213" y="180.4">D-</text>
<text x="213" y="183.9">VIO</text>
<text x="263.5" y="183.9">RXD</text>
<text x="263.8" y="180.4">TXD</text>
<text x="271.8" y="185.7">19</text>
<text x="271.8" y="182.1">20</text>
<text x="279.3" y="181.6">RXD0</text>
<text x="279.3" y="185.1">RTS</text>
<text x="305.1" y="182.1">11</text>
<text x="305.1" y="185.7">12</text>
<text x="310.6" y="180.4">11</text>
<text x="310.6" y="183.9">12</text>
<text x="320" y="183.3">IO25</text>
<text x="106.4" y="188.7">D-</text>
<text x="120.9" y="189.2">A7</text>
<text x="126.5" y="187.4">D+</text>
<text x="126.5" y="191">D-</text>
<text x="139.9" y="191">SBU2</text>
<text x="144.7" y="187.4">D-</text>
<text x="150.1" y="189.2">B8</text>
<text x="209.5" y="189.2">7</text>
<text x="213" y="191">VREGIN</text>
<text x="264" y="191">CTS</text>
<text x="264" y="187.4">RTS</text>
<text x="271.8" y="189.2">18</text>
<text x="305.1" y="189.2">13</text>
<text x="310.6" y="187.4">13</text>
<text x="310.6" y="191">14</text>
<text x="320" y="186.9">IO26</text>
<text x="320" y="190.4">IO27</text>
<text x="344.7" y="190.4">TXD0</text>
<text x="366.5" y="187.4">1</text>
<text x="366.5" y="191">2</text>
<text x="370" y="189.2">1</text>
<text x="120.9" y="192.7">A8</text>
<text x="126.5" y="194.5">SBU1</text>
<text x="139.8" y="194.5">VBUS</text>
<text x="150.1" y="192.7">B4A9</text>
<text x="209.5" y="192.7">8</text>
<text x="209.5" y="196.3">9</text>
<text x="213" y="194.5">VBUS</text>
<text x="254.9" y="194.5">SUSPEND</text>
<text x="271.8" y="196.3">16</text>
<text x="271.8" y="192.7">17</text>
<text x="305.1" y="192.7">14</text>
<text x="344.7" y="194">RXD0</text>
<text x="344.7" y="197.5">SDA</text>
<text x="366.5" y="194.5">3</text>
<text x="370" y="192.7">2</text>
<text x="370" y="196.3">3</text>
<text x="207.5" y="199.8">10</text>
<text x="207.5" y="203.3">11</text>
<text x="213" y="198">RSTb</text>
<text x="213" y="201.5">NC</text>
<text x="253" y="201.5">SUSPENDb</text>
<text x="265.7" y="198">NC</text>
<text x="271.8" y="203.3">14</text>
<text x="271.8" y="199.8">15</text>
<text x="344.7" y="201">SCL</text>
<text x="366.5" y="198">4</text>
<text x="366.5" y="201.5">5</text>
<text x="370" y="199.8">4</text>
<text x="370" y="203.3">5</text>
<text x="207.5" y="206.8">12</text>
<text x="213" y="205.1">GPIO.3/WAKEUP</text>
<text x="213" y="208.6">GPIO.2/RS485</text>
<text x="251.2" y="208.6">GPIO.1/RXT</text>
<text x="251.4" y="205.1">GPIO.0/TXT</text>
<text x="271.8" y="206.8">13</text>
<text x="344.7" y="204.5">MISO</text>
<text x="344.7" y="208.1">MOSI</text>
<text x="366.5" y="205.1">6</text>
<text x="366.5" y="208.6">7</text>
<text x="370" y="206.8">6</text>
<text x="344.7" y="211.6">SCLK</text>
<text x="366.5" y="212.1">8</text>
<text x="366.5" y="215.7">9</text>
<text x="370" y="210.4">7</text>
<text x="370" y="213.9">8</text>
<text x="344.7" y="218.7">CS</text>
<text x="364.4" y="219.2">10</text>
<text x="370" y="217.4">9</text>
<text x="370" y="220.9">10</text>
<text x="344.7" y="222.2">IO2</text>
<text x="344.7" y="225.7">IO15</text>
<text x="364.4" y="222.7">11</text>
<text x="364.4" y="226.2">12</text>
<text x="370" y="224.5">11</text>
<text x="344.7" y="229.2">IO12</text>
<text x="344.7" y="232.8">IO14</text>
<text x="364.4" y="229.8">13</text>
<text x="364.4" y="233.3">14</text>
<text x="370" y="228">12</text>
<text x="370" y="231.5">13</text>
<text x="254.7" y="238.1">IO32</text>
<text x="285.3" y="238.6">2</text>
<text x="370" y="235.1">14</text>
<text x="285.3" y="242.1">3</text>
<text x="288.8" y="240.3">DATA</text>
<text x="288.8" y="243.9">NC</text>
<text x="33.1" y="249.2">1</text>
<text x="36.6" y="250.9">STAT</text>
<text x="49.6" y="250.9">PROG</text>
<text x="60.1" y="249.2">5</text>
<text x="33.1" y="256.2">3</text>
<text x="36.6" y="258">VBAT</text>
<text x="163.6" y="258">2</text>
<text x="194.2" y="258">7</text>
<text x="97.7" y="261">IO33</text>
<text x="163.6" y="261.5">3</text>
<text x="167.1" y="259.8">TRIG</text>
<text x="167.1" y="263.3">OUT</text>
<text x="182" y="263.3">THRES</text>
<text x="182.2" y="259.8">DISCH</text>
<text x="194.2" y="261.5">6</text>
<text x="163.6" y="265">4</text>
<text x="167.1" y="266.8">RESET</text>
<text x="183.7" y="266.8">CONT</text>
<text x="194.2" y="265">5</text>
</g>
<g font-size="3.2" fill="#000080">
<text x="137.2" y="24.9">U3</text>
<text x="278.7" y="33.4">DMG3415UQ-7</text>
<text x="278.7" y="30.2">Q3</text>
<text x="313.6" y="35.3">U2</text>
<text x="190.9" y="39">R1</text>
<text x="253.7" y="39.3">MBR120LSF</text>
<text x="253.7" y="36.1">D1</text>
<text x="313.6" y="38.5">AP2112K-3.3TRG1</text>
<text x="190.9" y="42.2">100k</text>
<text x="190.9" y="53.1">R3</text>
<text x="276.9" y="51.3">C1</text>
<text x="342.2" y="51.3">C2</text>
<text x="356.3" y="51.3">C3</text>
<text x="370.4" y="51.3">C4</text>
<text x="386.3" y="51.3">C5</text>
<text x="190.9" y="56.3">100k</text>
<text x="276.9" y="54.5">10uF R2</text>
<text x="286.2" y="58.4">100k</text>
<text x="342.2" y="54.5">10uF</text>
<text x="356.3" y="54.5">1uF</text>
<text x="370.4" y="54.5">1uF</text>
<text x="386.3" y="54.6">100nF</text>
<text x="22.9" y="63.4">22uF</text>
<text x="22.9" y="60.2">C6</text>
<text x="35.3" y="63.4">100nF</text>
<text x="35.3" y="60.2">C7</text>
<text x="92.6" y="63.7">ESP32-MINI-1-N4</text>
<text x="243.8" y="63.3">100k</text>
<text x="243.8" y="60.2">R4</text>
<text x="179.6" y="83">10k</text>
<text x="179.6" y="79.8">R5</text>
<text x="363" y="83.4">R6</text>
<text x="204.3" y="89.8">MMBT2222</text>
<text x="204.3" y="86.6">Q1</text>
<text x="329.8" y="87.4">KMR221NGLFS</text>
<text x="329.8" y="84.3">SW1</text>
<text x="363" y="86.5">10k</text>
<text x="259.2" y="95.2">CN1</text>
<text x="179.6" y="99.2">R7</text>
<text x="259.2" y="98.4">B2B-XH-A (LF)(SN)</text>
<text x="179.6" y="102.4">10k</text>
<text x="204.3" y="103">MMBT2222</text>
<text x="204.3" y="106.2">Q2</text>
<text x="343.6" y="118.6">1uF</text>
<text x="343.6" y="115.5">C8</text>
<text x="307.9" y="137.5">J1</text>
<text x="277.3" y="140.8">X6511WV-14H-C30D60</text>
<text x="36.7" y="146.8">R8</text>
<text x="48.8" y="149.3">FC-DA1608HRK-620D</text>
<text x="48.8" y="146.1">LED1</text>
<text x="105.8" y="148.3">C9</text>
<text x="119.9" y="148.3">C10</text>
<text x="36.7" y="150">5.1k</text>
<text x="105.8" y="151.6">100nF</text>
<text x="119.9" y="151.5">1uF</text>
<text x="239.6" y="160.3">CP2102N-A02-GQFN24R</text>
<text x="239.6" y="157.1">U4</text>
<text x="347.5" y="160.7">C11</text>
<text x="35.8" y="167.7">5.1k</text>
<text x="35.8" y="164.5">R10</text>
<text x="48.8" y="166.3">SZYY0603YG</text>
<text x="48.8" y="163">LED2</text>
<text x="171.4" y="166">R9</text>
<text x="190.5" y="166">C12</text>
<text x="347.5" y="163.9">100nF</text>
<text x="171.4" y="169.2">5.1k</text>
<text x="190.5" y="169.2">100nF</text>
<text x="48.7" y="178.9">LED3</text>
<text x="367.9" y="179.9">J2</text>
<text x="35.8" y="183.6">5.1k</text>
<text x="35.8" y="180.3">R11</text>
<text x="48.7" y="182.1">D-B060306B1-KS2</text>
<text x="367.9" y="183.1">X6511WV-14H-C30D60</text>
<text x="169" y="190.6">47k</text>
<text x="169" y="187.4">R12</text>
<text x="169" y="198">R14</text>
<text x="102.7" y="201.2">R13</text>
<text x="133.3" y="202.7">TYPEC-304-ACP16</text>
<text x="133.3" y="199.6">USB1</text>
<text x="169" y="201.2">47k</text>
<text x="182.2" y="201.2">47k</text>
<text x="182.2" y="198.1">R15</text>
<text x="102.7" y="204.5">5.1k</text>
<text x="170.8" y="221.3">C13</text>
<text x="39.2" y="226">LED4</text>
<text x="170.8" y="224.5">10nF</text>
<text x="297.4" y="227.8">U5</text>
<text x="39.2" y="229.1">FC-D1608HOK-600H</text>
<text x="183.1" y="233.6">C14</text>
<text x="266.7" y="233">R16</text>
<text x="297.4" y="230.7">DHT11</text>
<text x="183.1" y="236.8">100nF</text>
<text x="266.7" y="236.2">10k</text>
<text x="33.9" y="243.3">5.1k</text>
<text x="33.9" y="240.1">R17</text>
<text x="45.5" y="244.8">MCP73831T-2ACI/OT</text>
<text x="45.5" y="241.6">U6</text>
<text x="221.9" y="243.5">1.6k</text>
<text x="221.9" y="240.3">R18</text>
<text x="177.8" y="250">2.1MHz</text>
<text x="177.8" y="246.9">U7</text>
<text x="68" y="257.7">5.1k</text>
<text x="69.3" y="254.2">R19</text>
<text x="111.1" y="256">C15</text>
<text x="122.1" y="256">R20</text>
<text x="146.9" y="256.2">R22</text>
<text x="221.9" y="255.9">330k</text>
<text x="221.9" y="252.7">R21</text>
<text x="111.1" y="259.1">1nF</text>
<text x="122.1" y="259.1">1M</text>
<text x="146.9" y="259.4">10k</text>
<text x="19.4" y="268">10uF</text>
<text x="19.4" y="264.8">C16</text>
<text x="125.3" y="266.9">D2</text>
<text x="125.3" y="270">1N4148WS</text>
<text x="229.3" y="273.2">470pF</text>
<text x="229.3" y="270.1">C17</text>
</g>
<g font-size="3.2" fill="#f00">
<text x="209.5" y="185.7">6</text>
<text x="213" y="187.4">VDD</text>
<text x="285.3" y="235.1">1</text>
<text x="288.8" y="236.8">VDD</text>
<text x="51.6" y="258">VDD</text>
<text x="60.1" y="256.2">4</text>
<text x="185.7" y="256.2">VDD</text>
<text x="194.2" y="254.5">8</text>
</g>
</svg>
